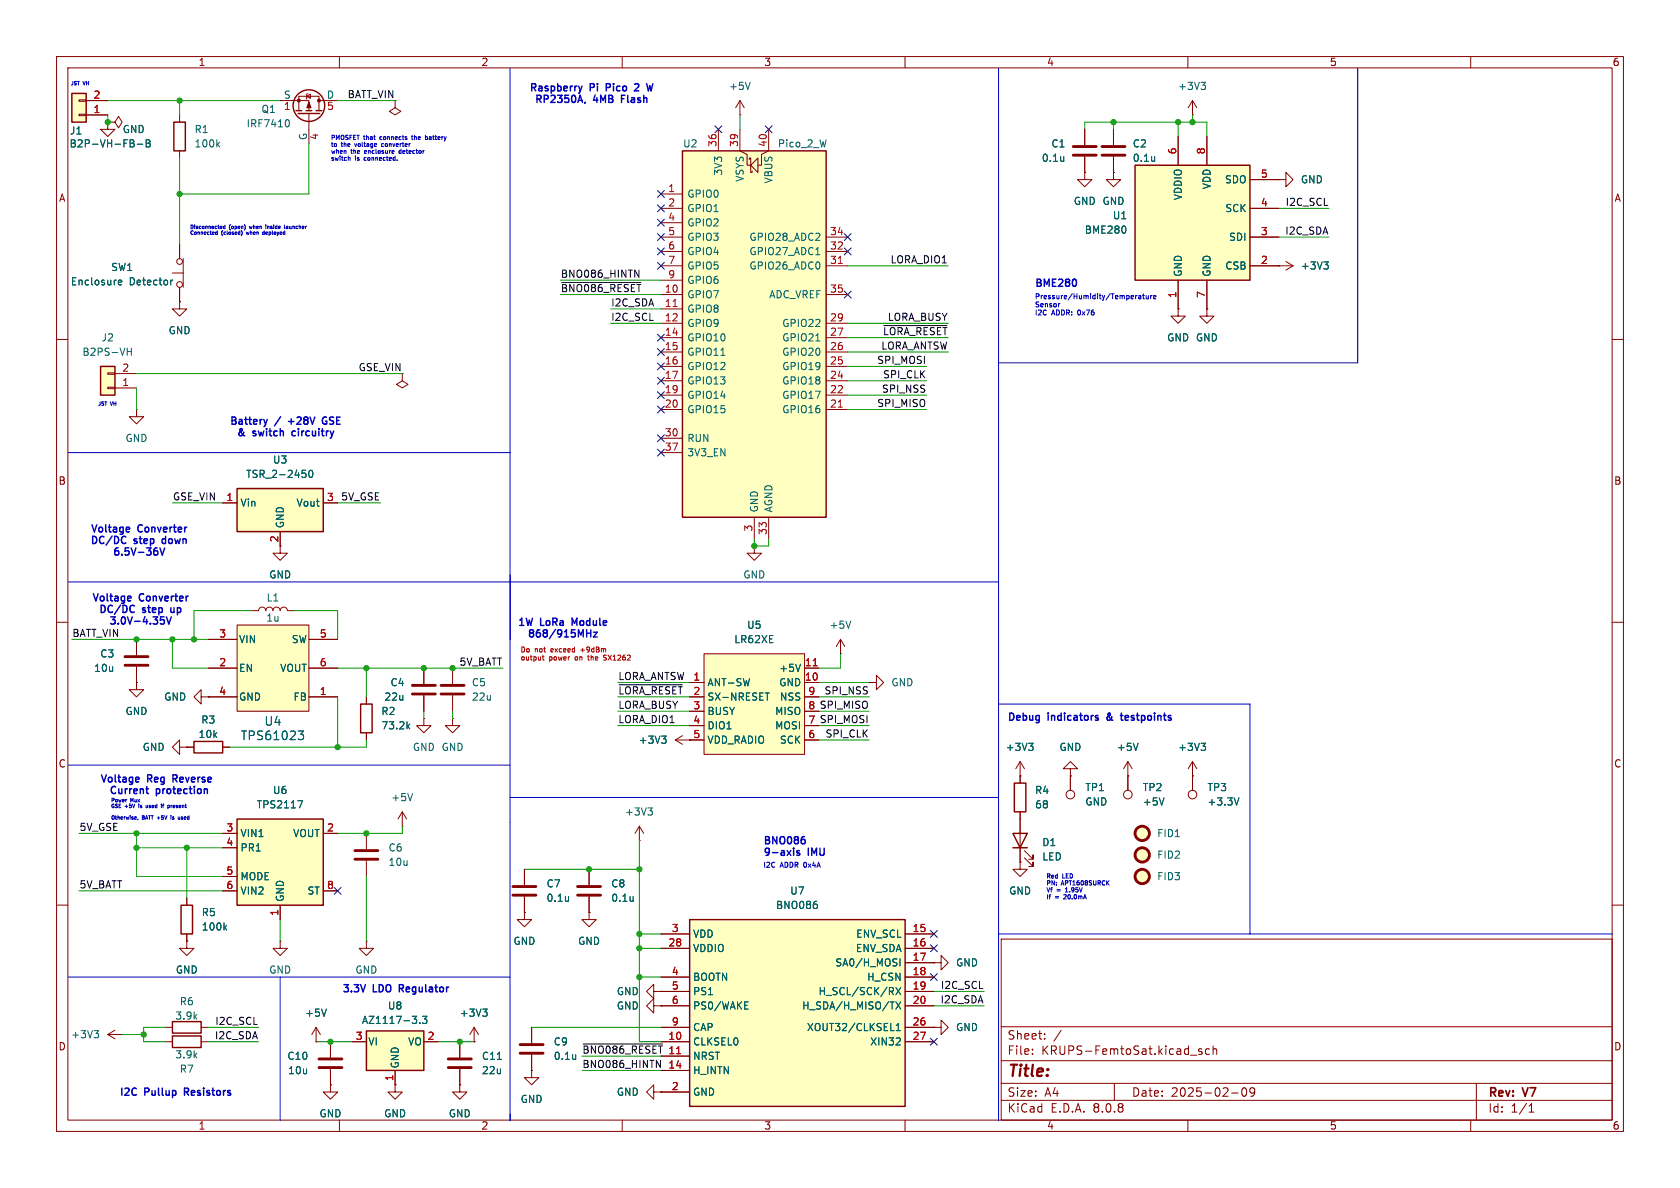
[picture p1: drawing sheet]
<svg xmlns="http://www.w3.org/2000/svg" width="297mm" height="210mm" viewBox="0 0 297 210" stroke-linecap="round" stroke-linejoin="round" font-family="sans-serif">
<g fill="none" stroke="#840000" stroke-width=".18">
<path d="M10 10h277v190h-277zM12 12h273v186h-273zM60 10v2M110 10v2M160 10v2M210 10v2M260 10v2M10 60h2M285 60h2M10 110h2M285 110h2M10 160h2"/>
<path d="M177 166h108v32h-108zM285 160h2M60 198v2M110 198v2M160 198v2M177 194.5h108M177 191.5h108M177 187.5h108M177 181.5h108M182.5 186.3v.1M182.5 185.5v.1M184.7 183.6v.1"/>
<path d="M184.7 182.8v.1M187.6 182.1l-1.3 2M197 191.5v3M210 198v2M210.5 186.5h1.1M212.5 185.5l-.4-.1-.2 .2 .1 .2 .5 .2v.3h-.6M213.8 185.5l-.4-.1-.3 .3v.4l.1 .2h.6M214.5 185.5l.2-.1 .3 .1 .1 .9M214.5 184.9v1.5M217.7 193.2h1.2M219.7 192.4l.2-.1a.81 .81 0 0 1 .6 .6 .81 .81 0 0 1-.3 .8l-.2 .1a.81 .81 0 0 1-.3-1.4zM221.8 192.9l-.3 .3h-.3l-.2-.3 .1-.5 .4-.1 .2 .1a.99 .99 0 0 1-.3 1.4h-.3"/>
<path d="M260 198v2M261 191.5v6.5M270.3 196.6h.9M270.3 195.5l.4-.4v1.5"/>
</g>
<path d="M41.9 110.5h12.7v15.2h-12.7z" fill="#ffffc2"/>
<g fill="none" stroke="#840000" stroke-width=".18">
<path d="M226.1 31.8h1.2v-1.3l1.3 1.3-1.3 1.2v-1.2M226.1 31.8h.1M213.4 54.6v1.3h1.2l-1.2 1.3-1.3-1.3h1.3M213.4 54.6h.1M226.1 47h.1M226.1 47h2.5M227.3 46.2l1.3 .8M228.6 47l-1.3 .8M36.8 118.1h5.1M36.8 113h5.1M41.9 110.5h12.7v15.2h-12.7zM54.6 118.1h5.1"/>
<path d="M54.6 113h5.1M36.8 123.2h5.1M54.6 123.2h5.1M180.3 137.2h.1M180.3 134.6l-.7 1.3M180.3 134.6v2.6M180.3 134.6l.8 1.3M189.2 137.2v2.5M64.8 166.4v1.2h1.2l-1.2 1.3-1.3-1.3h1.3M64.8 166.4h.1"/>
<circle cx="189.2" cy="140.5" r=".76"/>
</g>
<path d="M234 46.3h.8l-.4 .5M234.6 46.8l.2 .2v.3l-.2 .3M52.7 129.2h1l-.5 .6 .4 .1 .1 .6-.3 .2h-.5M181.9 131.4h.7l-.4 .5M182.4 131.9l.2 .2v.3l-.2 .3" fill="none" stroke="#006464" stroke-width=".18"/>
<path d="M200.7 29.2h20.3v20.3h-20.3z" fill="#ffffc2"/>
<path d="M200.7 29.2h20.3v20.3h-20.3zM30.5 183.1h5.1v2.1h-5.1z" fill="none" stroke="#840000" stroke-width=".25"/>
<g fill="none" stroke="#840000" stroke-width=".18">
<path d="M208.3 24.1v5.1M213.4 24.1v5.1M221 36.8h5.1M221 31.8h5.1M208.3 49.5v5.1M213.4 49.5v5.1M221 47h5.1M221 41.9h5.1M19 182.9l1.3 .7M19 182.9h2.6M20.3 182.1l-1.3 .8M21.6 182.9h.1"/>
<path d="M29.2 184.2h1.3M35.6 184.2h1.2M115.6 193v-1.2l-1.3 1.2 1.3 1.3v-1.3h1.2M116.8 193h.1M165.1 181.6h1.3v-1.3l1.2 1.3-1.2 1.3v-1.3M165.1 181.6h.1"/>
</g>
<path d="M199 40.2v.8M16.6 182.2h.8l-.4 .5M17.2 182.7l.2 .2v.3l-.2 .3" fill="none" stroke="#006464" stroke-width=".18"/>
<path d="M41.9 144.8h15.2v15.2h-15.2z" fill="#ffffc2"/>
<path d="M41.9 144.8h15.2v15.2h-15.2z" fill="none" stroke="#840000" stroke-width=".25"/>
<path d="M39.4 147.3h2.5M39.4 149.9h2.5M39.4 154.9h2.5M39.4 157.5h2.5M57.1 147.3h2.6M57.1 157.5h2.6M49.5 166.4v1.2h1.3l-1.3 1.3-1.2-1.3h1.2M49.5 166.4h.1M49.5 160v2.6" fill="none" stroke="#840000" stroke-width=".18"/>
<path d="M52.6 141.5h.9l-.6 1.3" fill="none" stroke="#006464" stroke-width=".18"/>
<path d="M121.9 162.6h38.1v33h-38.1z" fill="#ffffc2"/>
<path d="M34.3 131.1h5.1v2h-5.1zM32 160h2v5.1h-2zM121.9 162.6h38.1v33h-38.1zM30.5 180.6h5.1v2h-5.1z" fill="none" stroke="#840000" stroke-width=".25"/>
<g fill="none" stroke="#840000" stroke-width=".18">
<path d="M210.8 17.8l-.7 1.3M210.8 17.8v2.5M210.8 17.8l.8 1.3M191.8 30.5v1.3h1.2l-1.2 1.2-1.3-1.2h1.3M191.8 30.5h.1M191.8 22.9v2.8M191.8 27.7v2.8M196.8 30.5v1.3h1.3l-1.3 1.2-1.2-1.2h1.2M196.8 30.5h.1M196.8 22.9v2.8M196.8 27.7v2.8M210.8 20.3h.1"/>
<path d="M133.3 96.5v1.3h1.3l-1.3 1.3-1.2-1.3h1.2M133.3 96.5h.1M24.1 120.7v1.2h1.3l-1.3 1.3-1.2-1.3h1.2M24.1 120.7h.1M31.7 132.1v-1.3l-1.2 1.3 1.2 1.3v-1.3h1.3M33 132.1h.1M33 132.1h1.3M35.6 123.2v-1.3l-1.3 1.3 1.3 1.3v-1.3h1.2M36.8 123.2h.1M39.4 132.1h1.2M33 158.8v1.2M33 166.4v1.2h1.3l-1.3 1.3-1.3-1.3h1.3"/>
<path d="M33 166.4h.1M33 165.1v1.3M116.8 165.1h5.1M116.8 167.6h5.1M116.8 172.7h5.1M116.8 175.3h5.1M116.8 177.8h5.1M160 165.1h5.1M160 167.6h5.1M160 170.2h5.1M160 172.7h5.1M160 175.3h5.1"/>
<path d="M160 177.8h5.1M165.1 170.2h1.3v-1.3l1.2 1.3-1.2 1.3v-1.3M165.1 170.2h.1M29.2 181.6h1.3M35.6 181.6h1.2M116.8 184.2h5.1M116.8 186.7h5.1M116.8 189.2h5.1M116.8 193h5.1M116.8 181.6h5.1M160 184.2h5.1M160 181.6h5.1"/>
</g>
<path d="M119.6 186.3h.7" fill="none" stroke="#a90000" stroke-width=".18"/>
<g fill="none" stroke="#006464" stroke-width=".18">
<path d="M212.3 14.5h.8l-.4 .5M212.9 15l.2 .3v.3l-.2 .2M188.1 27.7v.8M188.1 28.4l-.1 .1M204.1 27.7v.8M204.1 28.4v.1M144.4 159.9l.1 .2-.1 .4M39.7 163.9l.4 .5M40.1 163.6l-.5 .4M131.7 177.7h.4M131.7 178.4h.6M131.7 177.1h.6"/>
<path d="M158.4 174.6l.8 1.2M158.4 177.1l.8 1.3M159.1 169.5v1.3M159.2 174.6l-.8 1.2M159.2 177.1l-.8 1.3M157.5 182.2h.6M158.4 182.2h.8M158.4 181.3l.4-.4v1.3"/>
</g>
<path d="M189.7 27.4h4.1M189.7 25.9h4.1M194.8 27.4h4.1M194.8 25.9h4.1" fill="none" stroke="#840000" stroke-width=".51"/>
<path d="M41.9 86.4h15.2v7.6h-15.2z" fill="#ffffc2"/>
<path d="M41.9 86.4h15.2v7.6h-15.2z" fill="none" stroke="#840000" stroke-width=".25"/>
<path d="M39.4 88.9h2.5M49.5 94v3.8h1.3l-1.3 1.3-1.2-1.3h1.2M57.1 88.9h2.6M44.4 108h1.3a.64 .64 0 0 1 .7-.7 .64 .64 0 0 1 .6 .7 .64 .64 0 0 1 .6-.7 .64 .64 0 0 1 .7 .7 .64 .64 0 0 1 .6-.7 .64 .64 0 0 1 .6 .7 .64 .64 0 0 1 .7-.7 .64 .64 0 0 1 .6 .7h1.3M115.6 177.8v-1.3l-1.3 1.3 1.3 1.3v-1.3h1.2M116.8 177.8h.1" fill="none" stroke="#840000" stroke-width=".18"/>
<path d="M53.4 83.1h.6M54 83.7l.1 .2-.1 .4M54.8 83.2l.1-.1a.68 .68 0 0 1 .4 .7 .68 .68 0 0 1-.4 .6 .84 .84 0 0 1-.1-1.2z" fill="none" stroke="#006464" stroke-width=".18"/>
<path d="M120.6 26.7h25.4v64.7h-25.4z" fill="#ffffc2"/>
<path d="M120.6 26.7h25.4v64.7h-25.4z" fill="none" stroke="#840000" stroke-width=".25"/>
<g fill="none" stroke="#840000" stroke-width=".18">
<path d="M130.8 17.8v2.5M130.8 17.8l-.8 1.3M130.8 17.8l.8 1.3M116.8 34.3h3.8M116.8 36.8h3.8M116.8 39.4h3.8M127 22.9v3.8M130.8 22.9v3.8l1.3 .6v1.9h.6M130.8 20.3h.1M132.5 28.2v-.3h.2v2.6h.3v-.3M134 27.9v2.6l-1.3-1.3zM135.9 22.9v3.8l-1.3 .6v1.9h-.6"/>
<path d="M116.8 52.1h3.8M116.8 54.6h3.8M116.8 57.2h3.8M116.8 59.7h3.8M116.8 47h3.8M116.8 44.5h3.8M116.8 41.9h3.8M116.8 49.5h3.8M146 52.1h3.9M146 57.2h3.9M146 59.7h3.9M146 47h3.9"/>
<path d="M146 44.5h3.9M146 41.9h3.9M24.1 72.4v1.3h1.3l-1.3 1.2-1.2-1.2h1.2M24.1 72.4h.1M116.8 62.2h3.8M116.8 64.8h3.8M116.8 67.3h3.8M116.8 69.9h3.8M116.8 72.4h3.8M116.8 77.5h3.8M146 62.2h3.9M146 64.8h3.9"/>
<path d="M146 67.3h3.9M146 69.9h3.9M146 72.4h3.9M116.8 80h3.8M133.3 91.4v3.9M135.9 91.4v3.9M24.1 113v2.8M24.1 117.9v2.8M92.7 153.7v2.8M92.7 158.5v2.8M104.1 161.3v1.3h1.3l-1.3 1.2-1.2-1.2h1.2M104.1 161.3h.1"/>
<path d="M115.6 175.3v-1.3l-1.3 1.3 1.3 1.2v-1.2h1.2M116.8 175.3h.1M94 189.2v1.3h1.2l-1.2 1.3-1.3-1.3h1.3M94 189.2h.1M94 181.6v2.8M94 186.4v2.8"/>
</g>
<path d="M119 54.2h.7M148.2 46.6h.7M148.2 72h.7" fill="none" stroke="#a90000" stroke-width=".18"/>
<path d="M132.6 14.5l-.4 1.3M144.2 45h.7M127.4 62.8h.8M144.2 60.3h.7M100.5 158.5v.8M100.5 159.2l-.1 .1M101.8 186.4v.9M101.8 187.1l-.1 .1" fill="none" stroke="#006464" stroke-width=".18"/>
<path d="M22.1 117.6h4.1M22.1 116.1h4.1M90.7 158.2h4M90.7 156.7h4M91.9 186.2h4.1M91.9 184.7h4.1" fill="none" stroke="#840000" stroke-width=".51"/>
<path d="M124.5 115.6h17.7v17.8h-17.7z" fill="#ffffc2"/>
<g fill="none" stroke="#840000" stroke-width=".18">
<path d="M124.5 115.6h17.7v17.8h-17.7zM142.2 118.1h2.6M148.6 115.6h.1M148.6 113l-.8 1.3M148.6 113v2.6M148.6 113l.8 1.3M119.4 130.8h5.1M119.4 130.8l1.2 .8M120.6 130l-1.2 .8M121.9 130.8h.1M121.9 120.7h2.6M121.9 123.2h2.6"/>
<path d="M121.9 125.7h2.6M121.9 128.3h2.6M142.2 120.7h2.6M142.2 123.2h2.6M142.2 125.7h2.6M142.2 128.3h2.6M142.2 130.8h2.6M153.7 120.7h1.2v-1.3l1.3 1.3-1.3 1.2v-1.2M153.7 120.7h.1M113 148.6h.1M113 146.1l-.7 1.2M113 146.1v2.5"/>
<path d="M113 146.1l.8 1.2M58.4 191.8v1.2h1.3l-1.3 1.3-1.3-1.3h1.3M58.4 191.8h.1M81.3 191.8v1.2h1.2l-1.2 1.3-1.3-1.3h1.3M81.3 191.8h.1"/>
</g>
<path d="M141.5 117.4l-.4 1.3M150.4 109.8l-.4 1.3M117 130.1h.8l-.5 .5M117.5 130.6l.3 .2v.3l-.3 .3M135.3 122.5h.7M114.5 142.8h.8l-.4 .5M115.1 143.3l.2 .2v.3l-.2 .3" fill="none" stroke="#006464" stroke-width=".18"/>
<path d="M143.8 117.7h.7" fill="none" stroke="#a90000" stroke-width=".18"/>
<path d="M12.7 16.5h2.5v5.1h-2.5z" fill="#ffffc2"/>
<path d="M14 17.7h1.2v.2h-1.2zM15.2 17.8h3.8M14 20.2h1.2v.2h-1.2zM15.2 20.3h3.8M19 21.6h1.3l.7-1 .6 1-.6 1-.7-1M19 21.6h.1M19 21.6v1.3h1.3l-1.3 1.2-1.2-1.2h1.2M55.9 184.2h.1M55.9 181.6l-.8 1.3M55.9 181.6v2.6M55.9 181.6l.7 1.3" fill="none" stroke="#840000" stroke-width=".18"/>
<path d="M12.7 16.5h2.5v5.1h-2.5z" fill="none" stroke="#840000" stroke-width=".25"/>
<path d="M24.3 25.5h.9M25.8 24.7h.5l.2 .3-.2 .3 .2 .1 .1 .3-.3 .3h-.5zM25.8 25.3h.5M57.7 178.4l-.4 1.2" fill="none" stroke="#006464" stroke-width=".18"/>
<path d="M64.8 182.2h10.1v7h-10.1z" fill="#ffffc2"/>
<g fill="none" stroke="#840000" stroke-width=".25">
<path d="M52.3 19.6h1M54.1 19.6h1M55.9 19.6h1M30.7 21.6h2.1v5.1h-2.1zM52.7 20.1h3.8M64.8 182.2h10.1v7h-10.1z"/>
<circle cx="54.6" cy="18.7" r="2.79"/>
</g>
<g fill="none" stroke="#840000" stroke-width=".18">
<path d="M49.5 17.8h5.1v1.8M52.8 19.6v-2.6h3.6v2.6M54.2 17l.7-.4v.8zM54.4 16.5l-.2 .1v.8l-.1 .1M56.4 17.8h3.3M69.8 17.8v1.3l1.1 .6-1.1 .6-1-.6 1-.6M31.7 20.3v1.3M31.7 26.7v1.2M54.6 20.1v5.3M30.5 48.3h1.9M31.7 53.3v1.3h1.3l-1.3 1.3-1.2-1.3h1.2M31.7 53.3h.1"/>
<path d="M31.7 43.2v2.5M31.7 50.8v2.5M32.4 45.7v5.1M71.1 66v1.3l1 .6-1 .7-1-.7 1-.6M199.4 137.2v2.5M210.8 137.2h.1M210.8 134.6l-.7 1.3M210.8 134.6v5.1M210.8 134.6l.8 1.3M64.8 147.3v2.8M64.8 152.1v2.8M104.1 153.7v2.8"/>
<path d="M104.1 158.5v2.8M92.7 161.3v1.3h1.3l-1.3 1.2-1.3-1.2h1.3M92.7 161.3h.1M58.4 184.2v2.7M58.4 189v2.8M62.2 184.2h2.6M69.8 191.8v1.2h1.3l-1.3 1.3-1.2-1.3h1.2M69.8 191.8h.1M69.8 189.2v2.6M74.9 184.2h2.6M81.3 184.2v2.7M81.3 189v2.8"/>
<path d="M83.8 184.2h.1M83.8 181.6l-.7 1.3M83.8 181.6v2.6M83.8 181.6l.8 1.3"/>
<circle cx="31.8" cy="46.2" r=".51"/>
<circle cx="31.8" cy="50.3" r=".51"/>
<circle cx="199.4" cy="140.5" r=".76"/>
<circle cx="210.8" cy="140.5" r=".76"/>
</g>
<g fill="none" stroke="#006464" stroke-width=".18">
<path d="M38.5 25.5l.3 .5M38.8 25.1l-.5 .5M50.7 21.2a.68 .68 0 0 1 .5 .6 .68 .68 0 0 1-.5 .6M20.9 49.9l.6-.1v-.2l-.4-.1-.2 .2 .1 .6h.5M30.2 49.5v.9M30.5 49.5l-.3 .3M212.3 131.4h.8l-.4 .5M212.9 131.9l.2 .2v.3l-.2 .3M111.9 158.5v.8M111.9 159.2v.1M205.8 141l-.4 1.3M219 141l-.4 1.3"/>
<path d="M74.7 179.6h.8l-.4 .5 .3 .2v.5l-.2 .1-.5-.1M85.3 178.4h.8l-.4 .5M85.9 178.9l.2 .2v.3l-.2 .2M74.2 180.8v.1M87.9 187.3h.7"/>
</g>
<g fill="none" stroke="#840000" stroke-width=".51">
<path d="M62.7 151.9h4.1M62.7 150.4h4.1M102.1 158.2h4.1M102.1 156.7h4.1M56.4 188.7h4.1M56.4 187.2h4.1M79.2 188.7h4.1M79.2 187.2h4.1"/>
<circle cx="201.9" cy="151.1" r="1.27"/>
<circle cx="201.9" cy="147.3" r="1.27"/>
<circle cx="201.9" cy="154.9" r="1.27"/>
</g>
<g fill="#ffffc2" stroke="#ffffc2" stroke-width=".18">
<circle cx="201.9" cy="151.1" r="1.27"/>
<circle cx="201.9" cy="154.9" r="1.27"/>
<circle cx="201.9" cy="147.3" r="1.27"/>
</g>
<g fill="#840000" stroke="#840000" stroke-width=".18">
<path d="M54.6 18l.4 1.1h-.8z"/>
<circle cx="52.8" cy="17.8" r=".25"/>
<circle cx="56.4" cy="17.8" r=".25"/>
</g>
<path d="M17.8 64.8h2.5v5.1h-2.5z" fill="#ffffc2"/>
<g fill="none" stroke="#840000" stroke-width=".18">
<path d="M15.2 17.8h3.8M15.2 20.3h3.8M19 21.6h.1M191.8 30.5h.1M191.8 22.9v2.8M191.8 27.7v2.8M196.8 30.5h.1M196.8 22.9v2.8M196.8 27.7v2.8M208.3 24.1v5.1M213.4 24.1v5.1M221 36.8h5.1"/>
<path d="M221 31.8h5.1M226.1 31.8h.1M31.7 53.3h.1M31.7 43.2v2.5M31.7 50.8v2.5M208.3 54.6v1.3h1.2l-1.2 1.3-1.3-1.3h1.3M208.3 54.6h.1M208.3 49.5v5.1M213.4 54.6h.1M213.4 49.5v5.1M221 47h5.1M221 41.9h5.1"/>
<path d="M226.1 47h.1M19 65.9h1.3v.3h-1.3zM19 68.5h1.3v.2h-1.3zM20.3 68.6h3.8M20.3 66h3.8M39.4 88.9h2.5M49.5 94v2.5M57.1 88.9h2.6M24.1 113v2.8M24.1 117.9v2.8M36.8 118.1h5.1M36.8 113h5.1"/>
<path d="M54.6 118.1h5.1M54.6 113h5.1M74.9 118.1v2.8M80 118.1v2.8M142.2 118.1h2.6M24.1 120.7h.1M33 132.1h.1M33 132.1h1.3M36.8 123.2h.1M36.8 123.2h5.1M39.4 132.1h1.2M54.6 123.2h5.1"/>
<path d="M64.8 123.2v1.3M64.8 129.5v1.3M74.9 127v1.3h1.3l-1.3 1.2-1.2-1.2h1.2M74.9 127h.1M74.9 122.9v2.8M80 127v1.3h1.3l-1.3 1.2-1.3-1.2h1.3M80 127h.1M80 122.9v2.8M121.9 130.8h.1M121.9 123.2h2.6M121.9 120.7h2.6M121.9 125.7h2.6"/>
<path d="M121.9 128.3h2.6M121.9 130.8h2.6M142.2 123.2h2.6M142.2 120.7h2.6M142.2 125.7h2.6M142.2 128.3h2.6M142.2 130.8h2.6M180.3 137.2h.1M180.3 137.2v1.2M189.2 135.9h1.3l-1.3-1.3-1.2 1.3h1.2v1.3M189.2 137.2h.1M189.2 137.2v2.5"/>
<path d="M199.4 137.2h.1M199.4 134.6l-.8 1.3M199.4 134.6v5.1M199.4 134.6l.8 1.3M210.8 137.2h.1M210.8 137.2v2.5M33 158.8v1.2M39.4 147.3h2.5M39.4 149.9h2.5M39.4 154.9h2.5M39.4 157.5h2.5M57.1 147.3h2.6"/>
<path d="M57.1 157.5h2.6M71.1 146.1h.1M71.1 143.5l-.7 1.3M71.1 143.5v2.6M71.1 143.5l.8 1.3M92.7 153.7v2.8M92.7 158.5v2.8M104.1 153.7v2.8M104.1 158.5v2.8M180.3 152.4v1.3h1.3l-1.3 1.2-1.2-1.2h1.2M180.3 152.4h.1M180.3 143.5v8.9"/>
<path d="M181.1 151.6l1.5 1.6v-.8v.8h-.7M181.1 150.4l1.5 1.5v-.8v.8h-.7M33 166.4h.1M33 165.1v1.3M49.5 160v2.6M92.7 161.3h.1M104.1 161.3h.1M116.8 177.8h.1M116.8 175.3h.1M116.8 165.1h5.1M116.8 167.6h5.1M116.8 172.7h5.1"/>
<path d="M116.8 175.3h5.1M116.8 177.8h5.1M160 165.1h5.1M160 167.6h5.1M160 170.2h5.1M160 172.7h5.1M160 175.3h5.1M160 177.8h5.1M165.1 170.2h.1M55.9 184.2h.1M58.4 191.8h.1M58.4 184.2v2.7"/>
<path d="M58.4 189v2.8M62.2 184.2h2.6M69.8 191.8h.1M69.8 189.2v2.6M74.9 184.2h2.6M81.3 191.8h.1M81.3 184.2v2.7M81.3 189v2.8M83.8 184.2h.1M94 189.2h.1M94 181.6v2.8M94 186.4v2.8"/>
<path d="M116.8 193h.1M116.8 184.2h5.1M116.8 186.7h5.1M116.8 189.2h5.1M116.8 193h5.1M116.8 181.6h5.1M160 184.2h5.1M160 181.6h5.1M165.1 181.6h.1"/>
</g>
<path d="M17.8 64.8h2.5v5.1h-2.5zM63.8 124.5h2v5h-2zM179.3 138.4h2.1v5.1h-2.1zM179.1 147.3h2.5l-1.3 2.6zM179.1 149.9h2.5" fill="none" stroke="#840000" stroke-width=".25"/>
<g fill="none" stroke="#006464" stroke-width=".18">
<path d="M24.3 25.5h.9M25.8 24.7h.5l.2 .3-.2 .3 .2 .1 .1 .3-.3 .3h-.5zM25.8 25.3h.5M188.1 27.7v.8M188.1 28.4l-.1 .1M204.1 27.7v.8M204.1 28.4v.1M20.9 49.9l.6-.1v-.2l-.4-.1-.2 .2 .1 .6h.5M30.2 49.5v.9M30.5 49.5l-.3 .3M199 40.2v.8M234 46.3h.8l-.4 .5"/>
<path d="M234.6 46.8l.2 .2v.3l-.2 .3M22.5 62.1h.7M23.2 61.5v1.3M53.4 83.1h.6M54 83.7l.1 .2-.1 .4M54.8 83.2l.1-.1a.68 .68 0 0 1 .4 .7 .68 .68 0 0 1-.4 .6 .84 .84 0 0 1-.1-1.2zM141.5 117.4l-.4 1.3M52.7 129.2h1l-.5 .6 .4 .1 .1 .6-.3 .2h-.5M72.1 128.4l.3 .4M72.4 128l-.4 .5M117 130.1h.8l-.5 .5M117.5 130.6l.3 .2v.3l-.3 .3"/>
<path d="M135.3 122.5h.7M181.9 131.4h.7l-.4 .5M182.4 131.9l.2 .2v.3l-.2 .3M201.2 131.4l-.4 1.3M212.3 131.4h.8l-.4 .5M212.9 131.9l.2 .2v.3l-.2 .3M52.6 141.5h.9l-.6 1.3M72.9 140.3l-.4 1.2M100.5 158.5v.8M100.5 159.2l-.1 .1M111.9 158.5v.8M111.9 159.2v.1"/>
<path d="M144.4 159.9l.1 .2-.1 .4M205.8 141l-.4 1.3M219 141l-.4 1.3M39.7 163.9l.4 .5M40.1 163.6l-.5 .4M57.7 178.4l-.4 1.2M74.7 179.6h.8l-.4 .5 .3 .2v.5l-.2 .1-.5-.1M85.3 178.4h.8l-.4 .5M85.9 178.9l.2 .2v.3l-.2 .2M131.7 178.4h.6M131.7 177.7h.4M131.7 177.1h.6"/>
<path d="M158.4 174.6l.8 1.2M158.4 177.1l.8 1.3M159.1 169.5v1.3M159.2 174.6l-.8 1.2M159.2 177.1l-.8 1.3M74.2 180.8v.1M87.9 187.3h.7M101.8 186.4v.9M101.8 187.1l-.1 .1M157.5 182.2h.6M158.4 182.2h.8M158.4 181.3l.4-.4v1.3"/>
</g>
<path d="M72.9 122.7h4.1M72.9 121.2h4.1M78 122.7h4M78 121.2h4" fill="none" stroke="#840000" stroke-width=".51"/>
<path d="M99.3 49.9h14M112.2 47.7l.7 1.3v-1.3M156.2 57.6h11.2M109.4 121.1h11.2M103.1 184.6h14M116 187.4l.8 1.3v-1.3" fill="none" stroke="#0f0f0f" stroke-width=".18"/>
<g fill="none" stroke="#0000c2" stroke-width=".25">
<path d="M102.9 15.2l-.3 .9M103.5 18.1l-.2 .2M112.7 14.8l-.5 .1M112.9 15.3l-.8 .8h.8M115.4 14.8l-.3 1.3-.2-.9-.3 .9M47.2 74.1l-.3 .9M57.6 73.7a.64 .64 0 0 0-.6 .6 .64 .64 0 0 0 .5 .7M22.2 96l-.3 .1M22.7 93.2l.2 .3-.6 .1M22.9 94h-.2M27.8 97.5l.1 .4-.2 .2M28.3 96.9l.4 1.2 .4-1.2"/>
<path d="M23 105.4l.2 .3-.6 .1M23.1 106.2h-.1M23.4 107l.3 .1M23.7 108.2l-.3 .1M29 109.7v.5l-.5 .1M29.4 109l.5 1.3 .4-1.3M103.7 111.9h.7M104.4 111.3v1.3M104.9 111.8h.7l-.7 .8h.7M24.4 137.4l.2 .3-.6 .1M24.5 138.2h-.1M195.8 126.8v.4"/>
<path d="M198.1 126.5h.4M198.2 126.1v1l.3 .2M26 140.2l.3 .1M141.3 150.4h-.3l-.2 .1 .1 .2 .4 .1v.3h-.5M142.3 148.5v.5M70.6 174.7h.5M71.1 174.1h-.5v1.2M32.6 193h.5M33.1 192.3h-.5v1.3"/>
</g>
<path d="M95.9 116.1h.3M96 115.8v.8l.2 .1M102.7 114.9h.7M103.9 116.1h.3M104 115.8v.8l.1 .1M106.7 116l.1 .2 .4 .2M107.2 116.5l-.2 .2h-.3" fill="none" stroke="#f00" stroke-width=".18"/>
<g fill="none" stroke="#0000c2" stroke-width=".18">
<path d="M90.2 12.1v186M176.5 12.1v186M240 12.1v52h-63.5M39.1 40l.1 .1-.3 .1M39.8 39.8v.6M40.7 39.7h.1M43.2 39.7h.1M44.1 40l.1 .4 .1-.3M47 39.8h.1M47 40v.4M47.3 40v.4M61.6 27.9h.3v.5"/>
<path d="M62.7 25.4l.2 .5M64.4 27.9v.4M64.4 26.7l.1 .4M64.8 26.8l-.4 .1M67.2 24.2v.4M67.8 25.4h-.2l-.2 .1 .1 .4h.3M70.2 28.3h.1M70.2 28.3v.1M70.9 26.7l-.2-.1-.2 .2 .1 .3h.3M72.7 24.2h.3M72.9 23.9v.7l.1 .1M75.3 24.2l.3 .1-.1 .3-.2 .1"/>
<path d="M38.4 40.8v.6M38.4 41l-.3 .1 .1 .3h.2M39.2 40.4h-.1M39.4 40.7h-.1M39.5 40.1v.3h.3M39.5 40v.1M39.5 40h.3M42.8 41.1l-.2 .6M43.5 41l.2 .4 .1-.3M46.7 41l-.3 .1 .1 .3h.2M46.7 40.8v.6M47.5 40l-.2 .1"/>
<path d="M50.3 40.3l.1 .1M50.6 40h.3v.4M50.9 40.1l-.3 .2 .1 .1h.2M201 52.2l-.2 .1M201.3 52.3h.3l.1 .5M201.7 52.4l-.4 .2 .1 .2h.3M202 52.2h.3M202.1 51.9v.8l.2 .1M202.6 52.2l.1 .6 .3-.1M203 52.2v.6M203.4 52.2v.6M203.7 52.2l-.3 .2"/>
<path d="M203.9 52.5l.5-.1-.1-.1-.2-.1-.2 .2 .1 .4h.3M12.1 80h78.1M12.1 102.9h164.4M12.1 135.3h78.1M176.5 124.5h44.5v40.6M24 144.4l.1 .2h-.3M24.1 144.8h-.1M24.4 144.8l-.1 .1M24.5 142.4v.4M25.8 142.7h.3M26.1 142.4v.4M27.8 144.6h.5"/>
<path d="M28.7 142.4h.3M29 142.1l-.2 .1v.6M30.2 144.2v.1M30.2 144.4v.4M30.4 142.4h-.1M30.5 144.8h.2M30.7 144.4l-.2 .1 .2 .1M30.8 142.4h-.2v.4h.2M30.9 142.5l-.3 .1M32.3 144.4l-.2 .1 .2 .1v.2h-.2M90.2 141h86.3M188.1 158.2h.1"/>
<path d="M188.4 157.7h.4M188.4 157.1h.1M188.5 158.5l-.5 .4h.5M12.1 172.7h78.1M49.5 172.7v25.4M176.5 165.1h108.6"/>
</g>
<g fill="none" stroke="#009600" stroke-width=".18">
<path d="M19 17.8h30.5M31.7 17.8v2.5M59.7 17.8h10.1M19 20.3v1.3M31.7 27.9v15.3M54.6 25.4v8.9h-22.9M130.8 20.3v2.6M191.8 22.9v-1.3h21.6v2.5M196.8 21.6v1.3M208.3 21.6v2.5M210.8 20.3v1.3M226.1 36.8h8.8"/>
<path d="M99.1 49.5h17.7M99.1 52.1h17.7M107.9 57.2h8.9M107.9 54.6h8.9M149.9 57.2h17.7M149.9 47h17.7M149.9 59.7h17.7M226.1 41.9h8.8M24.1 68.6v3.8M24.1 66h47M149.9 64.8h13.9M149.9 67.3h13.9"/>
<path d="M149.9 62.2h17.7M149.9 72.4h13.9M149.9 69.9h13.9M30.5 88.9h8.9M59.7 88.9h7.6M133.3 95.3v1.2h2.6v-1.2M12.7 113h24.1M30.5 113v5.1h6.3M44.4 108h-10.1v5M52.1 108h7.6v5M59.7 118.1h29.2M64.8 118.1v5.1"/>
<path d="M148.6 115.6v2.5h-3.8M59.7 123.2v8.9M64.8 130.8v1.3h-24.2M74.9 125.7v1.3M80 125.7v1.3M109.2 120.7h12.7M109.2 128.3h12.7M109.2 125.7h12.7M109.2 123.2h12.7M144.8 120.7h8.9M144.8 128.3h8.9M144.8 130.8h8.9"/>
<path d="M144.8 125.7h8.9M144.8 123.2h8.9M14 147.3h25.4M14 157.5h25.4M24.1 147.3v7.6h15.3M24.1 149.9h15.3M33 149.9v8.9M64.8 154.9v11.5M71.1 146.1v1.2h-11.4M92.7 153.7h20.3M113 148.6v35.6h3.8M49.5 162.6v3.8"/>
<path d="M113 172.7h3.8M113 165.1h3.8M113 167.6h3.8M165.1 175.3h8.9M165.1 177.8h8.9M21.6 182.9h3.8M29.2 181.6h-3.8v2.6h3.8M36.8 181.6h8.9M36.8 184.2h8.9M55.9 184.2h6.3M77.5 184.2h6.3M94 181.6h22.8"/>
<path d="M102.9 189.2h13.9M102.9 186.7h13.9"/>
</g>
<g fill="none" stroke="#000084" stroke-width=".18">
<path d="M116.2 36.2l1.2 1.2M116.2 38.8l1.2 1.2M116.2 33.7l1.2 1.2M117.4 36.2l-1.2 1.2M117.4 38.8l-1.2 1.2M117.4 33.7l-1.2 1.2M126.4 22.3l1.2 1.2M127.6 22.3l-1.2 1.2M135.3 22.3l1.2 1.2M136.5 22.3l-1.2 1.2M116.2 59.1l1.2 1.2M116.2 43.8l1.2 1.3"/>
<path d="M116.2 41.3l1.2 1.2M116.2 46.4l1.2 1.2M117.4 59.1l-1.2 1.2M117.4 43.8l-1.2 1.3M117.4 41.3l-1.2 1.2M117.4 46.4l-1.2 1.2M149.3 43.8l1.2 1.3M149.3 51.5l1.2 1.2M149.3 41.3l1.2 1.2M150.5 43.8l-1.2 1.3M150.5 51.5l-1.2 1.2M150.5 41.3l-1.2 1.2"/>
<path d="M116.2 76.9l1.2 1.2M116.2 64.2l1.2 1.2M116.2 61.6l1.2 1.2M116.2 71.8l1.2 1.2M116.2 66.7l1.2 1.2M116.2 69.2l1.2 1.3M116.2 79.4l1.2 1.2M117.4 76.9l-1.2 1.2M117.4 64.2l-1.2 1.2M117.4 61.6l-1.2 1.2M117.4 71.8l-1.2 1.2M117.4 66.7l-1.2 1.2"/>
<path d="M117.4 69.2l-1.2 1.3M117.4 79.4l-1.2 1.2M59.1 156.9l1.2 1.2M60.3 156.9l-1.2 1.2M164.5 164.5l1.2 1.2M164.5 167l1.2 1.2M164.5 172.1l1.2 1.2M165.7 164.5l-1.2 1.2M165.7 167l-1.2 1.2M165.7 172.1l-1.2 1.2M164.5 183.5l1.2 1.3M165.7 183.5l-1.2 1.3"/>
</g>
<path d="M143.8 117.7h.7M119.6 186.3h.7" fill="none" stroke="#a90000" stroke-width=".18"/>
<g fill="#009600" stroke="#009600" stroke-width=".18">
<circle cx="25.4" cy="182.9" r=".46"/>
<circle cx="133.3" cy="96.5" r=".46"/>
<circle cx="24.1" cy="149.9" r=".46"/>
<circle cx="64.8" cy="118.1" r=".46"/>
<circle cx="80" cy="118.1" r=".46"/>
<circle cx="24.1" cy="147.3" r=".46"/>
<circle cx="33" cy="149.9" r=".46"/>
<circle cx="19" cy="21.6" r=".46"/>
<circle cx="31.7" cy="17.8" r=".46"/>
<circle cx="31.7" cy="34.3" r=".46"/>
<circle cx="59.7" cy="132.1" r=".46"/>
<circle cx="64.8" cy="147.3" r=".46"/>
<circle cx="74.9" cy="118.1" r=".46"/>
<circle cx="30.5" cy="113" r=".46"/>
<circle cx="34.3" cy="113" r=".46"/>
<circle cx="24.1" cy="113" r=".46"/>
<circle cx="58.4" cy="184.2" r=".46"/>
<circle cx="81.3" cy="184.2" r=".46"/>
<circle cx="113" cy="153.7" r=".46"/>
<circle cx="104.1" cy="153.7" r=".46"/>
<circle cx="113" cy="172.7" r=".46"/>
<circle cx="113" cy="167.6" r=".46"/>
<circle cx="113" cy="165.1" r=".46"/>
<circle cx="196.8" cy="21.6" r=".46"/>
<circle cx="210.8" cy="21.6" r=".46"/>
<circle cx="208.3" cy="21.6" r=".46"/>
</g>
<text font-size="2.8" fill="#840000" x="178" y="190.9">Title:</text>
<g font-size="2.1" fill="#006464">
<text x="42.5" y="131">TPS61023</text>
<text x="46.7" y="128.5">U4</text>
</g>
<g font-size="2.1" fill="#840000">
<text x="178" y="184">Sheet:</text>
<text x="178" y="186.7">File:</text>
<text x="184.1" y="186.7">KRUPS-FemtoSat.kicad_sch</text>
<text x="178" y="196.9">KiCad</text>
<text x="178" y="194.1">Size:</text>
<text x="184.7" y="194.1">A4</text>
<text x="185.7" y="196.9">E.D.A.</text>
<text x="193.3" y="196.9">8.0.8</text>
<text x="200" y="194.1">Date:</text>
<text x="207" y="194.1">2025-02-09</text>
<text x="263" y="194.3">Rev:</text>
<text x="263" y="196.9">Id:</text>
<text x="267.1" y="196.9">1/1</text>
<text x="269.4" y="194.3">V7</text>
</g>
<g font-size="1.8" fill="#840000">
<text x="35" y="11.9">1</text>
<text x="85" y="11.9">2</text>
<text x="135" y="11.9">3</text>
<text x="185" y="11.9">4</text>
<text x="235" y="11.9">5</text>
<text x="285" y="11.9">6</text>
<text x="10.3" y="35.9">A</text>
<text x="285.3" y="35.9">A</text>
<text x="10.3" y="85.9">B</text>
<text x="285.3" y="85.9">B</text>
<text x="10.3" y="135.9">C</text>
<text x="285.3" y="135.9">C</text>
<text x="10.3" y="185.9">D</text>
<text x="285.3" y="185.9">D</text>
<text x="35" y="199.9">1</text>
<text x="85" y="199.9">2</text>
<text x="135" y="199.9">3</text>
<text x="185" y="199.9">4</text>
<text x="235" y="199.9">5</text>
<text x="285" y="199.9">6</text>
</g>
<g font-size="1.8" fill="#a90000">
<text x="16.4" y="17.5">2</text>
<text x="16.4" y="20.1">1</text>
<text x="50.1" y="19.8">1</text>
<text x="57.7" y="19.8">5</text>
<text x="56.6" y="24.8" transform="rotate(-90 56.6 24.8)">4</text>
<text x="126.7" y="26.1" transform="rotate(-90 126.7 26.1)">36</text>
<text x="130.6" y="26.1" transform="rotate(-90 130.6 26.1)">39</text>
<text x="135.6" y="26.1" transform="rotate(-90 135.6 26.1)">40</text>
<text x="208" y="27.4" transform="rotate(-90 208 27.4)">6</text>
<text x="213.1" y="27.4" transform="rotate(-90 213.1 27.4)">8</text>
<text x="118" y="34">1</text>
<text x="222.8" y="31.5">5</text>
<text x="118" y="36.6">2</text>
<text x="118" y="39.1">4</text>
<text x="118" y="41.7">5</text>
<text x="146.6" y="41.7">34</text>
<text x="222.8" y="41.7">3</text>
<text x="222.8" y="36.6">4</text>
<text x="118" y="44.2">6</text>
<text x="118" y="46.7">7</text>
<text x="146.6" y="46.7">31</text>
<text x="146.6" y="44.2">32</text>
<text x="222.8" y="46.7">2</text>
<text x="117.4" y="51.8">10</text>
<text x="118" y="49.3">9</text>
<text x="146.6" y="51.8">35</text>
<text x="208" y="52.8" transform="rotate(-90 208 52.8)">1</text>
<text x="213.1" y="52.8" transform="rotate(-90 213.1 52.8)">7</text>
<text x="117.4" y="54.4">11</text>
<text x="117.4" y="56.9">12</text>
<text x="117.4" y="59.4">14</text>
<text x="146.6" y="59.4">27</text>
<text x="146.6" y="56.9">29</text>
<text x="21.5" y="65.8">2</text>
<text x="117.4" y="62">15</text>
<text x="117.4" y="64.5">16</text>
<text x="146.6" y="64.5">25</text>
<text x="146.6" y="62">26</text>
<text x="21.5" y="68.3">1</text>
<text x="117.4" y="67.1">17</text>
<text x="117.4" y="69.6">19</text>
<text x="146.6" y="69.6">22</text>
<text x="146.6" y="67.1">24</text>
<text x="117.4" y="72.1">20</text>
<text x="117.4" y="77.2">30</text>
<text x="146.6" y="72.1">21</text>
<text x="117.4" y="79.8">37</text>
<text x="39.9" y="88.6">1</text>
<text x="57.7" y="88.6">3</text>
<text x="49.3" y="96" transform="rotate(-90 49.3 96)">2</text>
<text x="133.1" y="94.1" transform="rotate(-90 133.1 94.1)">3</text>
<text x="135.6" y="94.7" transform="rotate(-90 135.6 94.7)">33</text>
<text x="38.7" y="112.8">3</text>
<text x="56.4" y="112.8">5</text>
<text x="38.7" y="117.9">2</text>
<text x="56.4" y="117.9">6</text>
<text x="142.2" y="117.9">11</text>
<text x="38.7" y="122.9">4</text>
<text x="56.4" y="122.9">1</text>
<text x="122.5" y="125.5">3</text>
<text x="122.5" y="120.4">1</text>
<text x="122.5" y="122.9">2</text>
<text x="142.2" y="120.4">10</text>
<text x="142.8" y="122.9">9</text>
<text x="142.8" y="125.5">8</text>
<text x="122.5" y="128">4</text>
<text x="122.5" y="130.6">5</text>
<text x="142.8" y="130.6">6</text>
<text x="142.8" y="128">7</text>
<text x="39.9" y="147.1">3</text>
<text x="39.9" y="149.6">4</text>
<text x="57.7" y="147.1">2</text>
<text x="39.9" y="154.7">5</text>
<text x="39.9" y="157.2">6</text>
<text x="49.3" y="162" transform="rotate(-90 49.3 162)">1</text>
<text x="57.7" y="157.2">8</text>
<text x="118.1" y="167.4">28</text>
<text x="118.7" y="164.8">3</text>
<text x="161.2" y="164.8">15</text>
<text x="161.2" y="167.4">16</text>
<text x="118.7" y="172.5">4</text>
<text x="161.2" y="169.9">17</text>
<text x="161.2" y="172.5">18</text>
<text x="118.7" y="175">5</text>
<text x="118.7" y="177.5">6</text>
<text x="161.2" y="175">19</text>
<text x="161.2" y="177.5">20</text>
<text x="62.8" y="183.9">3</text>
<text x="75.5" y="183.9">2</text>
<text x="118.1" y="183.9">10</text>
<text x="118.7" y="181.4">9</text>
<text x="161.2" y="181.4">26</text>
<text x="161.2" y="183.9">27</text>
<text x="69.6" y="191.2" transform="rotate(-90 69.6 191.2)">1</text>
<text x="118.1" y="189">14</text>
<text x="118.1" y="186.4">11</text>
<text x="118.7" y="192.8">2</text>
</g>
<g font-size="1.8" fill="#006464">
<text x="50.1" y="17.5">S</text>
<text x="57.7" y="17.5">D</text>
<text x="128.8" y="16.1">+5V</text>
<text x="208.2" y="16.1">+3V3</text>
<text x="12.3" y="24">J1</text>
<text x="21.6" y="23.7">GND</text>
<text x="34.3" y="23.7">R1</text>
<text x="43.5" y="22.7">IRF7410</text>
<text x="46.1" y="20.2">Q1</text>
<text x="12.2" y="26.3">B2P-VH-FB-B</text>
<text x="34.3" y="26.3">100k</text>
<text x="54.4" y="24.9" transform="rotate(-90 54.4 24.9)">G</text>
<text x="120.7" y="26.3">U2</text>
<text x="137.4" y="26.3">Pico_2_W</text>
<text x="184.1" y="28.8">0.1u</text>
<text x="185.8" y="26.3">C1</text>
<text x="200.2" y="26.3">C2</text>
<text x="200.2" y="28.8">0.1u</text>
<text x="121.4" y="35.2">GPIO0</text>
<text x="127.9" y="31.1" transform="rotate(-90 127.9 31.1)">3V3</text>
<text x="131.7" y="32.2" transform="rotate(-90 131.7 32.2)">VSYS</text>
<text x="136.8" y="32.5" transform="rotate(-90 136.8 32.5)">VBUS</text>
<text x="209.1" y="35.5" transform="rotate(-90 209.1 35.5)">VDDIO</text>
<text x="214.2" y="33.5" transform="rotate(-90 214.2 33.5)">VDD</text>
<text x="216.5" y="32.6">SDO</text>
<text x="229.9" y="32.6">GND</text>
<text x="121.4" y="37.7">GPIO1</text>
<text x="121.4" y="40.2">GPIO2</text>
<text x="189.7" y="36.4">GND GND</text>
<text x="191.7" y="41.5">BME280</text>
<text x="196.6" y="39">U1</text>
<text x="216.5" y="37.7">SCK</text>
<text x="121.4" y="42.8">GPIO3</text>
<text x="121.4" y="45.3">GPIO4</text>
<text x="121.4" y="47.9">GPIO5</text>
<text x="132.4" y="47.9">GPIO26_ADC0</text>
<text x="132.4" y="45.3">GPIO27_ADC1</text>
<text x="132.4" y="42.8">GPIO28_ADC2</text>
<text x="216.5" y="47.9">CSB</text>
<text x="217.2" y="42.8">SDI</text>
<text x="229.9" y="47.9">+3V3</text>
<text x="12.4" y="50.6">Enclosure</text>
<text x="19.6" y="48.1">SW1</text>
<text x="22.8" y="50.6">Detector</text>
<text x="121.4" y="52.9">GPIO7</text>
<text x="121.4" y="50.4">GPIO6</text>
<text x="135.9" y="52.9">ADC_VREF</text>
<text x="209.1" y="49" transform="rotate(-90 209.1 49)">GND</text>
<text x="214.2" y="49" transform="rotate(-90 214.2 49)">GND</text>
<text x="29.7" y="59.3">GND</text>
<text x="121.4" y="55.5">GPIO8</text>
<text x="121.4" y="58">GPIO9</text>
<text x="138.2" y="58">GPIO22</text>
<text x="14.5" y="63.1">B2PS-VH</text>
<text x="17.9" y="60.6">J2</text>
<text x="121.4" y="60.6">GPIO10</text>
<text x="121.4" y="63.1">GPIO11</text>
<text x="121.4" y="65.6">GPIO12</text>
<text x="138.2" y="65.6">GPIO19</text>
<text x="138.2" y="63.1">GPIO20</text>
<text x="138.2" y="60.6">GPIO21</text>
<text x="206.2" y="60.6">GND GND</text>
<text x="121.4" y="68.2">GPIO13</text>
<text x="121.4" y="70.7">GPIO14</text>
<text x="138.2" y="70.7">GPIO17</text>
<text x="138.2" y="68.2">GPIO18</text>
<text x="121.4" y="73.3">GPIO15</text>
<text x="138.2" y="73.3">GPIO16</text>
<text x="22.1" y="78.3">GND</text>
<text x="48.2" y="82.1">U3</text>
<text x="121.4" y="78.3">RUN</text>
<text x="121.4" y="80.9">3V3_EN</text>
<text x="42.4" y="89.8">Vin</text>
<text x="43.4" y="84.7">TSR_2-2450</text>
<text x="52.3" y="89.8">Vout</text>
<text x="50.4" y="93.5" transform="rotate(-90 50.4 93.5)">GND</text>
<text x="134.2" y="90.7" transform="rotate(-90 134.2 90.7)">GND</text>
<text x="136.8" y="90.7" transform="rotate(-90 136.8 90.7)">AGND</text>
<text x="47" y="106.5">L1</text>
<text x="47.5" y="102.5">GND</text>
<text x="131.3" y="102.5">GND</text>
<text x="42.2" y="113.9">VIN</text>
<text x="47" y="110.1">1u</text>
<text x="51.5" y="113.9">SW</text>
<text x="129.7" y="113.9">LR62XE</text>
<text x="132" y="111.4">U5</text>
<text x="146.6" y="111.4">+5V</text>
<text x="16.5" y="119">10u</text>
<text x="17.6" y="116.4">C3</text>
<text x="42.2" y="119">EN</text>
<text x="49.4" y="119">VOUT</text>
<text x="137.7" y="119">+5V</text>
<text x="28.9" y="124.1">GND</text>
<text x="42.2" y="124.1">GND</text>
<text x="51.8" y="124.1">FB</text>
<text x="67.8" y="124.1">22u</text>
<text x="68.9" y="121.5">C4</text>
<text x="83.3" y="121.5">C5</text>
<text x="83.3" y="124.1">22u</text>
<text x="125" y="121.5">ANT-SW</text>
<text x="125" y="124.1">SX-NRESET</text>
<text x="137.7" y="121.5">GND</text>
<text x="137.8" y="124.1">NSS</text>
<text x="157.5" y="121.5">GND</text>
<text x="22.1" y="126.6">GND</text>
<text x="35" y="130.7">10k</text>
<text x="35.5" y="128.1">R3</text>
<text x="67.3" y="126.6">R2</text>
<text x="67.3" y="129.1">73.2k</text>
<text x="112.8" y="131.7">+3V3</text>
<text x="125" y="126.6">BUSY</text>
<text x="125" y="129.1">DIO1</text>
<text x="125" y="131.7">VDD_RADIO</text>
<text x="136.9" y="129.1">MOSI</text>
<text x="136.9" y="126.6">MISO</text>
<text x="137.8" y="131.7">SCK</text>
<text x="25.1" y="132.9">GND</text>
<text x="72.9" y="132.9">GND GND</text>
<text x="177.7" y="132.9">+3V3</text>
<text x="187.2" y="132.9">GND</text>
<text x="197.4" y="132.9">+5V</text>
<text x="208.2" y="132.9">+3V3</text>
<text x="45.3" y="143.1">TPS2117</text>
<text x="48.2" y="140.6">U6</text>
<text x="69.1" y="141.8">+5V</text>
<text x="182.9" y="140.6">R4</text>
<text x="182.9" y="143.1">68</text>
<text x="191.8" y="140.1">TP1</text>
<text x="191.8" y="142.6">GND</text>
<text x="201.9" y="140.1">TP2</text>
<text x="201.9" y="142.6">+5V</text>
<text x="213.4" y="140.1">TP3</text>
<text x="213.4" y="142.6">+3.3V</text>
<text x="42.4" y="148.2">VIN1</text>
<text x="51.7" y="148.2">VOUT</text>
<text x="110.4" y="144.4">+3V3</text>
<text x="184.2" y="149.8">D1</text>
<text x="204.5" y="148.2">FID1</text>
<text x="42.4" y="150.7">PR1</text>
<text x="42.4" y="155.8">MODE</text>
<text x="68.6" y="150.7">C6</text>
<text x="68.6" y="153.3">10u</text>
<text x="184.2" y="152.3">LED</text>
<text x="204.5" y="152">FID2</text>
<text x="204.5" y="155.8">FID3</text>
<text x="42.4" y="158.3">VIN2</text>
<text x="50.4" y="159.5" transform="rotate(-90 50.4 159.5)">GND</text>
<text x="54.3" y="158.3">ST</text>
<text x="96.5" y="157.1">C7</text>
<text x="96.5" y="159.6">0.1u</text>
<text x="108" y="157.1">C8</text>
<text x="108" y="159.6">0.1u</text>
<text x="137.1" y="160.9">BNO086</text>
<text x="139.6" y="158.3">U7</text>
<text x="178.3" y="158.3">GND</text>
<text x="35.6" y="162.2">R5</text>
<text x="35.6" y="164.7">100k</text>
<text x="90.7" y="167.2">GND</text>
<text x="102.1" y="167.2">GND</text>
<text x="122.4" y="166">VDD</text>
<text x="151.3" y="166">ENV_SCL</text>
<text x="31" y="172.3">GND</text>
<text x="47.5" y="172.3">GND</text>
<text x="62.7" y="172.3">GND</text>
<text x="122.4" y="168.5">VDDIO</text>
<text x="122.4" y="173.6">BOOTN</text>
<text x="147.6" y="171">SA0/H_MOSI</text>
<text x="151.2" y="168.5">ENV_SDA</text>
<text x="153.2" y="173.6">H_CSN</text>
<text x="168.9" y="171">GND</text>
<text x="31.7" y="177.9">R6</text>
<text x="53.8" y="179.9">+5V</text>
<text x="68.5" y="178.7">U8</text>
<text x="81.2" y="179.9">+3V3</text>
<text x="108.9" y="178.7">GND</text>
<text x="108.9" y="176.1">GND</text>
<text x="122.4" y="176.1">PS1</text>
<text x="122.4" y="178.7">PS0/WAKE</text>
<text x="141.7" y="178.7">H_SDA/H_MISO/TX</text>
<text x="144.6" y="176.1">H_SCL/SCK/RX</text>
<text x="12.5" y="183.7">+3V3</text>
<text x="30.9" y="180.4">3.9k</text>
<text x="63.9" y="181.2">AZ1117-3.3</text>
<text x="65" y="185">VI</text>
<text x="72.1" y="185">VO</text>
<text x="97.8" y="185">C9</text>
<text x="122.4" y="185">CLKSEL0</text>
<text x="122.4" y="182.5">CAP</text>
<text x="142.6" y="182.5">XOUT32/CLKSEL1</text>
<text x="153.7" y="185">XIN32</text>
<text x="168.9" y="182.5">GND</text>
<text x="30.9" y="187.3">3.9k</text>
<text x="31.7" y="189.8">R7</text>
<text x="50.7" y="187.6">C10</text>
<text x="50.8" y="190.1">10u</text>
<text x="70.7" y="189" transform="rotate(-90 70.7 189)">GND</text>
<text x="85.1" y="187.6">C11</text>
<text x="85.1" y="190.1">22u</text>
<text x="97.8" y="187.6">0.1u</text>
<text x="122.4" y="187.6">NRST</text>
<text x="122.4" y="190.1">H_INTN</text>
<text x="56.4" y="197.7">GND</text>
<text x="67.8" y="197.7">GND</text>
<text x="79.2" y="197.7">GND</text>
<text x="91.9" y="195.2">GND</text>
<text x="108.9" y="193.9">GND</text>
<text x="122.4" y="193.9">GND</text>
</g>
<g font-size="1.8" fill="#0f0f0f">
<text x="61.4" y="17.4">BATT_VIN</text>
<text x="227.1" y="41.6">I2C_SDA</text>
<text x="227.2" y="36.5">I2C_SCL</text>
<text x="157.3" y="46.6">LORA_DIO1</text>
<text x="99.1" y="49.2">BNO086_HINTN</text>
<text x="99.1" y="51.7">~{BNO086_RESET}</text>
<text x="107.9" y="54.3">I2C_SDA</text>
<text x="107.9" y="56.8">I2C_SCL</text>
<text x="156" y="59.3">~{LORA_RESET}</text>
<text x="156.9" y="56.8">LORA_BUSY</text>
<text x="63.3" y="65.7">GSE_VIN</text>
<text x="155" y="64.4">SPI_MOSI</text>
<text x="155.7" y="61.9">LORA_ANTSW</text>
<text x="155.8" y="69.5">SPI_NSS</text>
<text x="156" y="67">SPI_CLK</text>
<text x="155" y="72">SPI_MISO</text>
<text x="30.5" y="88.6">GSE_VIN</text>
<text x="60.2" y="88.6">5V_GSE</text>
<text x="12.7" y="112.7">BATT_VIN</text>
<text x="81.1" y="117.8">5V_BATT</text>
<text x="109.2" y="125.4">LORA_BUSY</text>
<text x="109.2" y="122.8">~{LORA_RESET}2</text>
<text x="109.2" y="120.3">LORA_ANTSW 1</text>
<text x="142.8" y="125.5">8 SPI_MISO</text>
<text x="145.7" y="122.8">SPI_NSS</text>
<text x="109.2" y="127.9">LORA_DIO1</text>
<text x="142.8" y="128">7 SPI_MOSI</text>
<text x="145.8" y="130.5">SPI_CLK</text>
<text x="14" y="147">5V_GSE</text>
<text x="14" y="157.1">5V_BATT</text>
<text x="166.2" y="177.5">I2C_SDA</text>
<text x="166.2" y="174.9">I2C_SCL</text>
<text x="37.9" y="183.8">I2C_SDA</text>
<text x="38" y="181.3">I2C_SCL</text>
<text x="102.9" y="186.3">~{BNO086_RESET}11</text>
<text x="102.9" y="188.9">BNO086_HINTN</text>
</g>
<g font-size="1.8" fill="#0000c2">
<text x="93.4" y="16.5">Raspberry</text>
<text x="104.3" y="16.5">Pi</text>
<text x="107.6" y="16.5">Pico</text>
<text x="113.2" y="16.5">2</text>
<text x="94.4" y="18.6">RP2350A,</text>
<text x="104.9" y="18.6">4MB</text>
<text x="110.3" y="18.6">Flash</text>
<text x="182.9" y="51.1">BME280</text>
<text x="40.5" y="75.4">Battery</text>
<text x="41.7" y="77.5">&amp;</text>
<text x="44.7" y="77.5">switch</text>
<text x="48.7" y="75.4">/</text>
<text x="51.5" y="75.4">+28V</text>
<text x="52.1" y="77.5">circuitry</text>
<text x="58" y="75.4">GSE</text>
<text x="15.9" y="94.5">Voltage</text>
<text x="24.4" y="94.5">Converter</text>
<text x="15.8" y="96.5">DC/DC</text>
<text x="19.8" y="98.6">6.5V-36V</text>
<text x="23.7" y="96.5">step</text>
<text x="29.2" y="96.5">down</text>
<text x="16.1" y="106.7">Voltage</text>
<text x="24.6" y="106.7">Converter</text>
<text x="17.3" y="108.7">DC/DC</text>
<text x="19.1" y="110.8">3.0V-4.35V</text>
<text x="25.2" y="108.7">step</text>
<text x="30.7" y="108.7">up</text>
<text x="91.4" y="111">1W</text>
<text x="93.1" y="113">868/915MHz</text>
<text x="95.5" y="111">LoRa</text>
<text x="101.6" y="111">Module</text>
<text x="178.1" y="127.8">Debug</text>
<text x="185.3" y="127.8">indicators</text>
<text x="196.2" y="127.8">&amp;</text>
<text x="199.3" y="127.8">testpoints</text>
<text x="17.6" y="138.7">Voltage</text>
<text x="19.2" y="140.7">Current</text>
<text x="26.1" y="138.7">Reg</text>
<text x="27.6" y="140.7">protection</text>
<text x="31" y="138.7">Reverse</text>
<text x="134.9" y="149.6">BNO086</text>
<text x="134.9" y="151.6">9-axis</text>
<text x="142.9" y="151.6">IMU</text>
<text x="60.5" y="175.8">3.3V</text>
<text x="66" y="175.8">LDO</text>
<text x="71.1" y="175.8">Regulator</text>
<text x="21.1" y="194.1">I2C</text>
<text x="25.6" y="194.1">Pullup</text>
<text x="33.2" y="194.1">Resistors</text>
</g>
<g font-size="1.2" fill="#0000c2">
<text x="182.9" y="53.1">Pressure/Humidity/Temperature</text>
<text x="182.9" y="54.5">Sensor</text>
<text x="182.9" y="56">I2C</text>
<text x="186" y="56">ADDR:</text>
<text x="190.8" y="56">0x76</text>
<text x="134.9" y="153.6">I2C</text>
<text x="138" y="153.6">ADDR</text>
<text x="142.4" y="153.6">0x4A</text>
</g>
<g font-size="1.2" fill="#f00">
<text x="91.9" y="115.5">Do</text>
<text x="91.9" y="117">output</text>
<text x="94.6" y="115.5">not</text>
<text x="97.1" y="117">power</text>
<text x="97.7" y="115.5">exceed</text>
<text x="101.9" y="117">on</text>
<text x="103.2" y="115.5">+9dBm</text>
<text x="104.5" y="117">the</text>
<text x="107.5" y="117">SX1262</text>
</g>
<g font-size="1.1" fill="#0000c2">
<text x="58.4" y="24.9">PMOSFET</text>
<text x="58.4" y="26.2">to</text>
<text x="58.4" y="27.4">when</text>
<text x="58.4" y="28.6">switch</text>
<text x="60.4" y="26.2">the</text>
<text x="62.1" y="27.4">the</text>
<text x="62.9" y="28.6">is</text>
<text x="63.1" y="26.2">voltage</text>
<text x="64.4" y="24.9">that</text>
<text x="64.7" y="28.6">connected.</text>
<text x="64.8" y="27.4">enclosure</text>
<text x="67.5" y="24.9">connects</text>
<text x="68.1" y="26.2">converter</text>
<text x="71.2" y="27.4">detector</text>
<text x="73.5" y="24.9">the</text>
<text x="76.1" y="24.9">battery</text>
<text x="184.9" y="155.5">Red</text>
<text x="187.9" y="155.5">LED</text>
<text x="184.9" y="156.7">PN:</text>
<text x="184.9" y="157.9">Vf</text>
<text x="184.9" y="159.2">If</text>
<text x="186.6" y="159.2">=</text>
<text x="186.9" y="157.9">=</text>
<text x="187.7" y="156.7">APT1608SURCK</text>
<text x="188.4" y="159.2">20.0mA</text>
<text x="188.7" y="157.9">1.95V</text>
</g>
<g font-size=".9" fill="#0000c2">
<text x="12.4" y="15.3">JST</text>
<text x="14.8" y="15.3">VH</text>
<text x="33.5" y="40.7">Disconnected</text>
<text x="33.5" y="41.7">Connected</text>
<text x="39.3" y="41.7">(closed)</text>
<text x="40.6" y="40.7">(open)</text>
<text x="44" y="41.7">when</text>
<text x="44.6" y="40.7">when</text>
<text x="47.2" y="41.7">deployed</text>
<text x="47.7" y="40.7">inside</text>
<text x="51.4" y="40.7">launcher</text>
<text x="17.3" y="71.9">JST</text>
<text x="19.7" y="71.9">VH</text>
<text x="19.6" y="142">Power</text>
<text x="19.6" y="143">GSE</text>
<text x="22.2" y="143">+5V</text>
<text x="23.2" y="142">Mux</text>
<text x="24.9" y="143">is</text>
<text x="26.6" y="143">used</text>
<text x="29.6" y="143">if</text>
<text x="31.1" y="143">present</text>
<text x="19.6" y="145.1">Otherwise,</text>
<text x="25.2" y="145.1">BATT</text>
<text x="28.2" y="145.1">+5V</text>
<text x="31" y="145.1">is</text>
<text x="32.6" y="145.1">used</text>
</g>
</svg>
